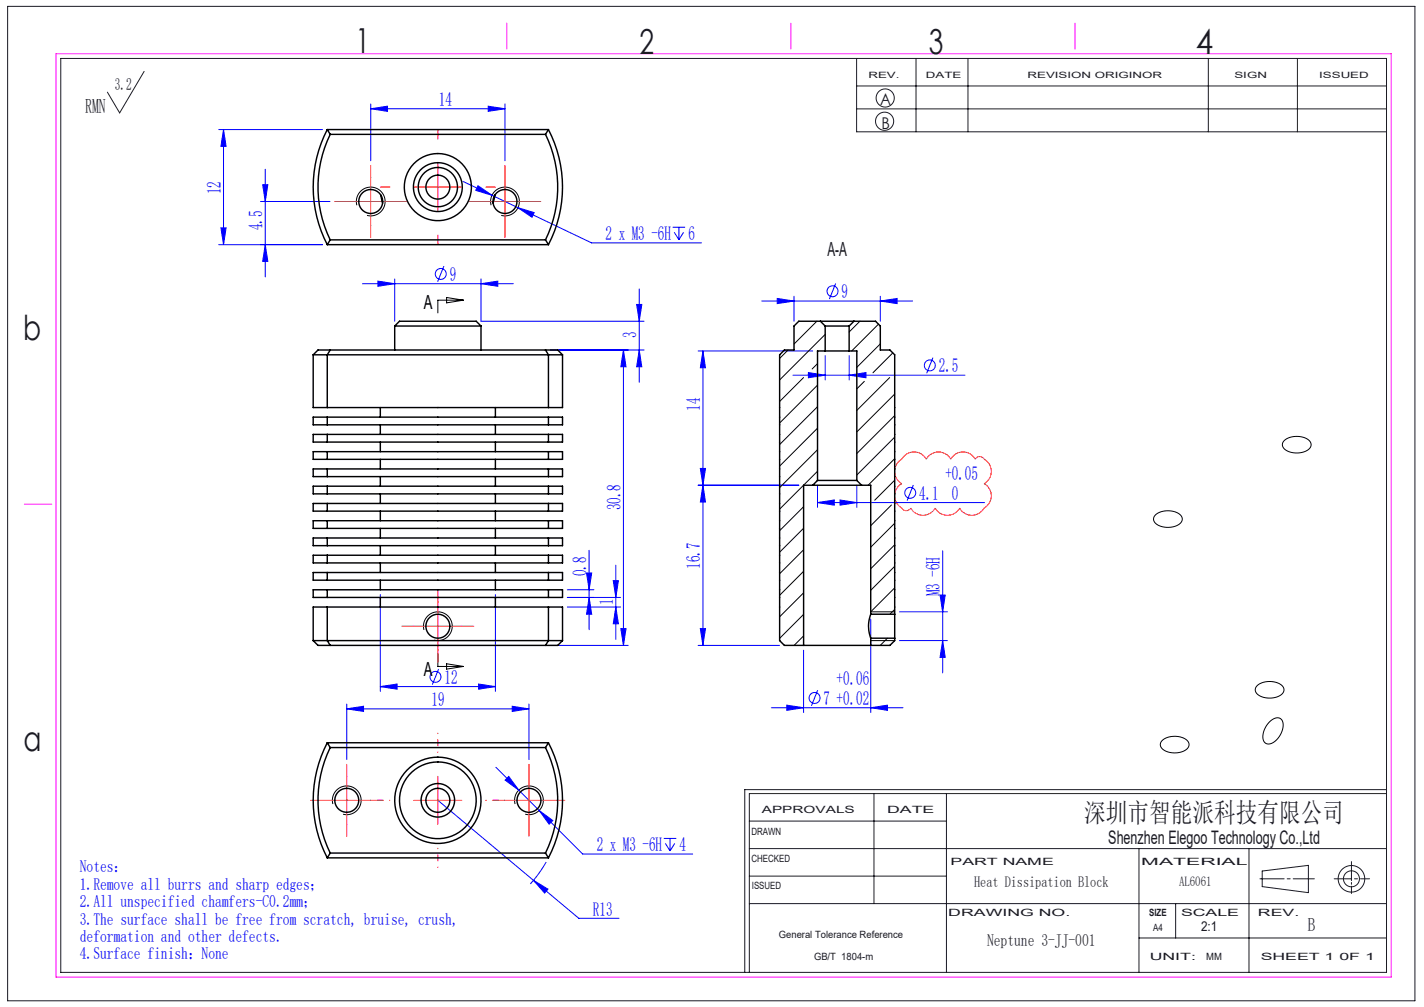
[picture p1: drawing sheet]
<svg xmlns="http://www.w3.org/2000/svg" width="297mm" height="210mm" viewBox="0 0 297 210" stroke-linecap="round" stroke-linejoin="round" font-family="sans-serif">
<g fill="none" stroke="#191924" stroke-width=".21">
<path d="M1.6 1.3h293.5v207.4h-293.5zM12.7 12.2h276.5v190.6h-276.5zM30.1 14.9l-5.1 8.6-2.6-4.3M178.7 12.2v15.3h110.5M178.7 17.9h110.5M191.1 12.2v15.3M201.9 12.2v15.3M252 12.2v15.3M270.6 12.2v15.3M178.7 22.7h110.5M156.3 177h132.9M156.3 171.2h41.1"/>
<path d="M182.3 165.5v22.9M197.4 165.5v37.3M237.6 177v25.8M260.5 177v25.8M281.9 179.7v4M289.2 165.5h-132.9v37.3M289.2 164.7h-133.9v38.1M156.3 188.4h132.9M156.3 182.7h41.1M237.6 195.6h51.6M245.2 188.4v7.2M262.8 183.3h5"/>
<path d="M263.3 181.6l9.6-1.1v5.7l-9.6-1.3zM268.5 183.3h.6M269.7 183.3h4.4M278.3 183.3h3.6M281.9 184v.4M281.9 184.8v1.5M282.5 183.3h.6M283.8 183.3h1.9"/>
<circle cx="184.5" cy="25.3" r="1.89"/>
<circle cx="184.6" cy="20.4" r="1.89"/>
<circle cx="281.9" cy="183.3" r="1.67"/>
<circle cx="281.9" cy="183.3" r="2.77"/>
</g>
<path d="M11.7 11.2h278.5v192.6h-278.5zM105.7 4.8v5.4M165 4.8v5.4M224.2 4.8v5.4M5.1 105.1h5.7" fill="none" stroke="#f0f" stroke-width=".21"/>
<g fill="none" stroke="#00f" stroke-width=".21">
<path d="M45.6 27h21.7M46.6 27l.6 3.5h-1.1zM46.6 27v24M54.8 38.5h1.1l-.6 3.5zM55.3 35.3v22.5M77.3 22.7l3.5-.6v1.1zM77.3 21.7v11.8M77.3 22.7h28M96.5 37.8l26.9 12.8h22.9M99.7 38.7l2.9 2-3.4-1zM101.8 22.1l3.5 .6-3.5 .5zM105.3 21.7v11.8"/>
<path d="M45.6 51h21.7M46.1 47.5h1.1l-.6 3.5zM54.3 42h14.5M55.3 51l.6 3.5h-1.1zM75.6 59.2h31.5M78.8 58.6l3.5 .6-3.5 .5zM82.3 58.2v8.8M92.6 55.5l-1.3 3.3M100.3 59.2l3.5-.6v1.1zM100.3 58.2v8.8h34M108 43.3l3.4 1-.4 1zM140.3 47.4h2.6"/>
<path d="M140.6 48.4l1 1.6M141.6 47.4v2.6M142.6 48.4l-1 1.6M174.3 59.1l-1.3 3.3M114.8 73h19.5M130 73l.6 3.5h-1.1zM130 73v61.6M132.8 63.5h1.1l-.6 3.5zM133.3 73l.6 3.5h-1.1zM133.3 60.3v19.4M145.6 73.2h23.9M146.6 73.2l.5 3.5h-1z"/>
<path d="M146.6 73.2v61.4M158.9 62.8h31.4M162.1 62.2l3.5 .6-3.5 .5zM165.4 78.2h35.9M165.6 61.8v5.2M168.6 77.7l3.5 .5-3.5 .6zM172.1 74.2v5M177.1 78.2l3.5-.5v1.1zM177.1 74.2v5M183.6 62.8l3.5-.6v1.1zM183.6 61.8v5.2M194.6 74.6l-1.3 3.2"/>
<path d="M146.1 97.7h1l-.5 3.5zM122.3 119.5h1.1l-.5 3.5zM122.9 114.8v16.5M128.4 117.9v15.4M145.6 101.2h21M146.6 101.2l.5 3.5h-1zM170.5 104.8l3.5-.5v1zM170.5 101.2v4.6M170.5 104.8h34.8M175.2 104.3l3.5 .5-3.5 .5zM178.7 101.2v4.6M190.5 101.1l-1.3 3.3"/>
<path d="M196.6 114.9v25.4M79.3 124v20.2M91.5 139.5l-1.3 3.3M103.3 124v20.2M114.8 134.6h16.2M118.3 124.6h11.1M118.3 123h5.6M118.3 126.6h11.1M122.9 124.6l.5 3.5h-1.1zM127.9 121.1h1.1l-.6 3.5zM128.4 126.6l.6 3.5h-1.1zM129.5 131.1h1.1l-.6 3.5z"/>
<path d="M145.6 134.6h17M146.1 131.1h1l-.5 3.5zM167.6 135.6v13M181.6 129.1v19.5M187.6 133.6h10M187.6 127.6h10M196.1 124.1h1l-.5 3.5zM196.6 133.6l.5 3.5h-1zM72.3 147.8l3.5-.5v1.1zM72.3 146.8v11.6M72.3 147.8h38M79.3 143.2l3.5-.6v1.1z"/>
<path d="M79.3 143.2h24M99.8 142.6l3.5 .6-3.5 .5zM106.8 147.3l3.5 .5-3.5 .6zM110.3 146.8v11.6M160.9 147.6h27.4M164.1 147.1l3.5 .5-3.5 .5zM170.5 143.9l-1.3 3.3M181.6 147.6l3.5-.5v1zM91.3 166.9l29.4 24.6h8.4M103.4 160l9 9M105.3 162.7l.8-.8 2.1 2.9zM112.4 169l2.9 2.1-.8 .8z"/>
<path d="M112.4 169l9.1 9.1h23M113.9 179.8l-1.5 2.3-1.8 2.2M138.4 174.8h2.7M138.8 175.9l.9 1.5M139.7 174.8v2.6M140.7 175.9l-1 1.5M111.3 183.6l3 1.8-.7 .8z"/>
<circle cx="91.9" cy="57.1" r="1.14"/>
<circle cx="173.6" cy="60.7" r="1.14"/>
<circle cx="193.9" cy="76.2" r="1.14"/>
<circle cx="189.8" cy="102.8" r="1.14"/>
<circle cx="90.8" cy="141.1" r="1.14"/>
<circle cx="169.9" cy="145.6" r="1.14"/>
</g>
<g fill="none" stroke="#000" stroke-width=".21">
<path d="M74.4 42.8a3 3 0 0 1 2.7-3.8 3 3 0 0 1 3.2 3.3 3 3 0 0 1-3.8 2.6M102.4 42.8a3 3 0 0 1 2.7-3.8 3 3 0 0 1 3.2 3.3 3 3 0 0 1-3.8 2.6M93.1 62l3.5 .6-3.5 .6zM96.6 62.6h-5.3v2.7M267.9 91.9a4.1 4.1 0 0 1 5.4 .3 1.53 1.53 0 0 1-1.3 2 4 4 0 0 1-4.4-1 1.12 1.12 0 0 1 .3-1.3zM241 107.4a4.1 4.1 0 0 1 5.5 .4 1.53 1.53 0 0 1-1.4 1.9 4 4 0 0 1-4.4-1 1.12 1.12 0 0 1 .3-1.3zM88.4 131.4a3 3 0 0 1 2.7-3.8 3 3 0 0 1 3.2 3.3 3 3 0 0 1-3.8 2.6M91.3 136.3v2.7h5.3M93.1 138.4l3.5 .6-3.5 .5zM181.6 133.6h5M181.6 127.6h5M242.4 154.4a4.1 4.1 0 0 1 5.5 .4 1.53 1.53 0 0 1-1.4 2 4 4 0 0 1-4.4-1 1.12 1.12 0 0 1 .3-1.4z"/>
<path d="M262.2 143a4.1 4.1 0 0 1 5.5 .4 1.53 1.53 0 0 1-1.4 1.9 4 4 0 0 1-4.4-1 1.12 1.12 0 0 1 .3-1.3zM264.8 150.5a1.64 1.64 0 0 1 2.6-.3 4 4 0 0 1-2.9 5 1.53 1.53 0 0 1-1-2.2l.4-1.3zM69.4 167.7a3 3 0 0 1 2.7-3.8 3 3 0 0 1 3.2 3.3 3 3 0 0 1-3.8 2.6M107.4 167.7a3 3 0 0 1 2.7-3.8 3 3 0 0 1 3.2 3.3 3 3 0 0 1-3.8 2.6"/>
</g>
<g fill="none" stroke="#f00" stroke-width=".21">
<path d="M77.3 37v10M86.3 39h10M91.3 34v10M105.3 37v10M72.3 42h10M100.3 42h10M187.5 96.2l.6-.4a2.91 2.91 0 0 1 5.1 0 2.91 2.91 0 0 1 5.1 0 2.91 2.91 0 0 1 5.1 0 1.06 1.06 0 0 1 1.8 0 2.91 2.91 0 0 1 0 5.1 2.91 2.91 0 0 1 0 5.1 2.91 2.91 0 0 1-5.1 0 2.91 2.91 0 0 1-5.1 0 2.91 2.91 0 0 1-5 0 1.06 1.06 0 0 1-1.9 0 2.91 2.91 0 0 1 0-5.1 2.91 2.91 0 0 1-.6-4.7zM86.3 130.6h10M91.3 125.6v10M67.3 166.9h10M72.3 161.9v10M86.3 166.9h10"/>
<path d="M91.3 161.9v10M105.3 166.9h10M110.3 161.9v10"/>
</g>
<g fill="none" stroke="#f00" stroke-width=".21" stroke-dasharray="30.5 1.3 1.3 1.3">
<path d="M77.3 37v-2.5M81.3 39h-2M91.3 29v-2M101.3 39h2M105.3 37v-2.5M72.3 42h-2.5M77.3 47v2.5M82.3 42h2.5M91.3 49v2M100.3 42h-2.5M105.3 47v2.5M110.3 42h2.5"/>
<path d="M86.3 130.6h-2.5M91.3 125.6v-2.5M91.3 135.6v2.5M96.3 130.6h2.5M67.3 166.9h-2.5M72.3 161.9v-2.5M72.3 171.9v2.5M77.3 166.9h2.5M105.3 166.9h-2.5M110.3 161.9v-2.5M110.3 171.9v2.5M115.3 166.9h2.5"/>
</g>
<path d="M91.3 156.9v-4M81.3 166.9h-4M91.3 176.9v4M101.3 166.9h4" fill="none" stroke="#f00" stroke-width=".21" stroke-dasharray="30.5 1.3 1.3 1.3" stroke-dashoffset="30.4"/>
<g fill="#00f">
<path d="M99.8 142.6l3.5 .6-3.5 .5zM79.3 143.2l3.5-.6v1.1z"/>
<path d="M78.8 58.6l3.5 .6-3.5 .5zM100.3 59.2l3.5-.6v1.1zM111.3 183.6l2.3 2.6 .7-.8zM72.3 147.8l3.5-.5v1.1zM106.8 147.3l3.5 .5-3.5 .6zM106.1 161.9l-.8 .8 2.9 2.1zM112.4 169l2.1 2.9 .8-.8zM164.1 147.1l3.5 .5-3.5 .5zM181.6 147.6l3.5-.5v1zM170.5 104.8l3.5-.5v1zM175.2 104.3l3.5 .5-3.5 .5zM168.6 77.7l3.5 .5-3.5 .6zM177.1 78.2l3.5-.5v1.1zM162.1 62.2l3.5 .6-3.5 .5zM183.6 62.8l3.5-.6v1.1zM77.3 22.7l3.5-.6v1.1zM101.8 22.1l3.5 .6-3.5 .5zM99.7 38.7l-.5 1 3.4 1zM108 43.3l3 2 .4-1z"/>
<path d="M122.9 124.6l.5 3.5h-1.1zM122.3 119.5h1.1l-.5 3.5zM196.6 133.6l.5 3.5h-1zM196.1 124.1h1l-.5 3.5z"/>
<path d="M127.9 121.1h1.1l-.6 3.5zM128.4 126.6l.6 3.5h-1.1z"/>
<path d="M130 73l.6 3.5h-1.1zM129.5 131.1h1.1l-.6 3.5zM132.8 63.5h1.1l-.6 3.5zM133.3 73l.6 3.5h-1.1zM146.6 101.2l.5 3.5h-1zM146.1 131.1h1l-.5 3.5zM146.6 73.2l.5 3.5h-1zM146.1 97.7h1l-.5 3.5zM54.8 38.5h1.1l-.6 3.5zM55.3 51l.6 3.5h-1.1zM46.6 27l.6 3.5h-1.1zM46.1 47.5h1.1l-.6 3.5z"/>
</g>
<g fill="none" stroke="#000" stroke-width=".3">
<path d="M68.3 27a26 26 0 0 0 0 24M68.3 27l.6 1M68.3 27h46.1M68.9 28a25 25 0 0 0 0 22M68.9 28h44.9M113.8 28a25 25 0 0 1 0 22M114.4 27a26 26 0 0 1 0 24M114.4 27l-.6 1M68.3 51h46.1M68.9 50l-.6 1M68.9 50h44.9M79.4 40.7l.4 1.7"/>
<path d="M103.2 40.7l-.4 1.7M113.8 50l.6 1M65.3 74h3M65.3 74v11h3M68.3 74v11M68.3 74h46.1M68.9 73h-2.6l-1 1M68.9 73l-.6 1M68.9 73h44.9M82.3 68l1-1h16l1 1M82.3 68h18M82.3 68v5"/>
<path d="M100.3 68v5M113.8 73h2.5l1 1M113.8 73l.6 1M114.4 74h2.9M114.4 74v11M117.3 74v11h-2.9M171.1 67h7M171.1 67h-4.5l-1 1v5h-2l-1 1v59.6l1 1h4M171.1 67l1 1M172.1 68h5M172.1 73.2h5M172.1 73.2h-1.6v27"/>
<path d="M172.1 68v5.2M177.1 73.2h1.6v27M177.1 68v5.2M178.1 67h4.5l1 1v5h2l1 1v54.1M178.1 67l-1 1M68.3 97.8h-3v1.6h3M68.3 87h-3v1.6h3M68.3 90.6h-3v1.6h3M68.3 94.2h-3v1.6h3M68.3 87v1.6M68.3 90.6v1.6M68.3 94.2v1.6"/>
<path d="M68.3 97.8v1.6M68.3 94.2h46.1M68.3 95.8h46.1M68.3 85h46.1M68.3 97.8h46.1M68.3 99.4h46.1M68.3 87h46.1M68.3 88.6h46.1M68.3 90.6h46.1M68.3 92.2h46.1M79.3 85v2M79.3 88.6v2"/>
<path d="M79.3 92.2v2M79.3 95.8v2M79.3 99.4v2M103.3 85v2M103.3 88.6v2M103.3 92.2v2M103.3 95.8v2M103.3 99.4v2M114.4 90.6h2.9v1.6h-2.9M114.4 87h2.9v1.6h-2.9M114.4 94.2h2.9v1.6h-2.9M114.4 97.8h2.9v1.6h-2.9"/>
<path d="M114.4 87v1.6M114.4 90.6v1.6M114.4 94.2v1.6M114.4 97.8v1.6M68.3 101.4h-3v1.6h3M68.3 105h-3v1.6h3M68.3 119.4h-3v1.6h3M68.3 108.6h-3v1.6h3M68.3 112.2h-3v1.6h3M68.3 115.8h-3v1.6h3M68.3 101.4v1.6M68.3 105v1.6"/>
<path d="M68.3 108.6v1.6M68.3 112.2v1.6M68.3 115.8v1.6M68.3 119.4v1.6M68.3 101.4h46.1M68.3 103h46.1M68.3 105h46.1M68.3 106.6h46.1M68.3 108.6h46.1M68.3 110.2h46.1M68.3 117.4h46.1M68.3 115.8h46.1"/>
<path d="M68.3 119.4h46.1M68.3 113.8h46.1M68.3 112.2h46.1M79.3 103v2M79.3 106.6v2M79.3 110.2v2M79.3 113.8v2M79.3 117.4v2M103.3 103v2M103.3 106.6v2M103.3 110.2v2M103.3 113.8v2"/>
<path d="M103.3 117.4v2M114.4 101.4h2.9v1.6h-2.9M114.4 115.8h2.9v1.6h-2.9M114.4 112.2h2.9v1.6h-2.9M114.4 108.6h2.9v1.6h-2.9M114.4 105h2.9v1.6h-2.9M114.4 119.4h2.9v1.6h-2.9M114.4 101.4v1.6M114.4 105v1.6M114.4 108.6v1.6M114.4 112.2v1.6M114.4 115.8v1.6"/>
<path d="M114.4 119.4v1.6M169.5 101.2h10.2M169.5 101.2h-1.9v33.4M170.5 100.2h8.2M170.5 100.2l-1 1M178.7 100.2l1 1M179.7 101.2h1.9v26.9M65.3 133.6h3M65.3 133.6l1 1h2.6M68.3 123h-3v1.6h3M68.3 126.6h-3v7M68.3 123v1.6"/>
<path d="M68.3 126.6v7M68.3 133.6h46.1M68.3 126.6h46.1M68.3 123h46.1M68.3 124.6h46.1M68.3 121h46.1M68.3 133.6l.6 1M68.9 134.6h44.9M79.3 121v2M79.3 124.6v2M103.3 121v2M103.3 124.6v2"/>
<path d="M114.4 123h2.9v1.6h-2.9M114.4 133.6h2.9M114.4 126.6h2.9v7M114.4 123v1.6M114.4 126.6v7M114.4 133.6l-.6 1M117.3 133.6l-1 1h-2.5M167.6 134.6h14M181.6 128.1a7 7 0 0 0 0 5M181.6 133.1v1.5M181.6 133.1h5M181.6 128.1h5"/>
<path d="M186.6 128.1v5M186.6 133.1v.5l-1 1h-4M68.3 154.9a26 26 0 0 0 0 24M68.3 154.9l.6 1M68.3 154.9h46.1M68.9 155.9a25 25 0 0 0 0 22M68.9 155.9h44.9M113.8 155.9a25 25 0 0 1 0 22M114.4 154.9a26 26 0 0 1 0 24M114.4 154.9l-.6 1M68.3 178.9h46.1M68.9 177.9h44.9"/>
<path d="M68.9 177.9l-.6 1M113.8 177.9l.6 1"/>
<circle cx="91.3" cy="39" r="4.1"/>
<circle cx="91.3" cy="39" r="7"/>
<circle cx="91.3" cy="39" r="2.5"/>
<circle cx="91.3" cy="39" r="5.1"/>
<circle cx="77.3" cy="42" r="2.5"/>
<circle cx="105.3" cy="42" r="2.5"/>
<circle cx="91.3" cy="130.6" r="2.5"/>
<circle cx="72.3" cy="166.9" r="2.5"/>
<circle cx="91.3" cy="166.9" r="8"/>
<circle cx="91.3" cy="166.9" r="2.5"/>
<circle cx="91.3" cy="166.9" r="3.5"/>
<circle cx="91.3" cy="166.9" r="9"/>
<circle cx="110.3" cy="166.9" r="2.5"/>
</g>
<g fill="none" stroke="#000" stroke-width=".21">
<path d="M164.4 73l-1.8 1.7M167.6 78.7l-5 5M170.4 67l-4.8 4.7M170.5 75.8l-1.1 1.2M172.1 69.7l-9.5 9.5M179.3 67l-2.2 2.2M180.3 79.5l-1.6 1.6M183.2 67.6l-5.6 5.6M183.6 71.7l-4.9 4.9M185.6 78.7l-6.9 6.9M186.2 73.6l-4.1 4.1M186.6 77.7h.1"/>
<path d="M170.5 80.3l-7.9 7.9M170.5 84.8l-7.9 7.9M170.5 93.8l-7.9 7.9M170.5 98.3l-7.9 7.9M170.5 89.3l-7.9 7.9M186.6 82.2l-7.9 7.9M186.6 86.7l-7.9 7.9M186.6 91.2l-7.9 7.9M186.6 95.7l-5.5 5.5M167.6 105.7l-5 5M167.6 110.2l-5 5M167.6 114.7l-5 5"/>
<path d="M167.6 119.1l-5 5M185.9 105.3l-4.3 4.3M186.6 100.1l-4.2 4.2M186.6 109.1l-5 5M186.6 113.6l-5 5M186.6 118.1l-5 5M167.6 123.6l-5 5M167.6 132.6l-2 2M167.6 128.1l-5 5M185.1 133.1l-1.5 1.5M186.6 122.6l-5 5M186.6 127.1l-1 1"/>
</g>
<g font-size="7.2" fill="#191924">
<text x="74.1" y="11">1</text>
<text x="133.4" y="11.2">2</text>
<text x="193.7" y="11.3">3</text>
<text x="249.4" y="11.3">4</text>
<text x="4.8" y="70.9">b</text>
<text x="4.9" y="156.5">a</text>
</g>
<text font-size="5.6" fill="#191924" x="226.2" y="171.5">深圳市智能派科技有限公司</text>
<text font-size="4.2" fill="#191924" x="17.8" y="23.5">RMN</text>
<g font-size="4.1" fill="#00f">
<text x="91.5" y="22.1">14</text>
<text x="46" y="40.5" transform="rotate(-90 46 40.5)">12</text>
<text x="54.7" y="48" transform="rotate(-90 54.7 48)">4.5</text>
<text x="126.3" y="50.1">2 x M3 -6H</text>
<text x="143.6" y="50.1">6</text>
<text x="93.8" y="58.6">9</text>
<text x="175.5" y="62.2">9</text>
<text x="132.8" y="70.4" transform="rotate(-90 132.8 70.4)">3</text>
<text x="195.8" y="77.7">2.5</text>
<text x="146" y="85.7" transform="rotate(-90 146 85.7)">14</text>
<text x="197.2" y="100.2">+0.05</text>
<text x="129.5" y="106.4" transform="rotate(-90 129.5 106.4)">30.8</text>
<text x="191.7" y="104.2">4.1 0</text>
<text x="146" y="118.6" transform="rotate(-90 146 118.6)">16.7</text>
<text x="122.3" y="120.2" transform="rotate(-90 122.3 120.2)">0.8</text>
<text x="196" y="124.4" transform="rotate(-90 196 124.4)">M3 -6H</text>
<text x="127.9" y="126.2" transform="rotate(-90 127.9 126.2)">1</text>
<text x="92.7" y="142.6">12</text>
<text x="174.5" y="142.9">+0.06</text>
<text x="90" y="147.3">19</text>
<text x="171.8" y="147">7 +0.02</text>
<text x="124.5" y="177.5">2 x M3 -6H</text>
<text x="141.8" y="177.5">4</text>
<text x="123.7" y="190.9">R13</text>
</g>
<text font-size="4.1" fill="#191924" x="172.6" y="53.4">A-A</text>
<g font-size="4.1">
<text x="88.4" y="64.5">A</text>
<text x="88.4" y="140.9">A</text>
</g>
<g font-size="3.9" fill="#191924">
<text x="231.2" y="176">Shenzhen Elegoo Technology Co.,Ltd</text>
<text x="272.8" y="194.2">B</text>
</g>
<g font-size="3.5" fill="#191924">
<text x="24" y="18.7">3.2</text>
<text x="205.9" y="197.3">Neptune 3-JJ-001</text>
</g>
<g font-size="3.5" fill="#00f">
<text x="16.6" y="181.9">Notes：</text>
<text x="16.6" y="185.5">1.Remove all burrs and sharp edges；</text>
<text x="16.6" y="189.2">2.All unspecified chamfers-C0.2mm；</text>
<text x="16.6" y="192.8">3.The surface shall be free from scratch, bruise, crush,</text>
<text x="16.6" y="196.4">deformation and other defects.</text>
<text x="16.6" y="200.1">4.Surface finish：None</text>
</g>
<g font-size="3.4" fill="#191924">
<text x="183.6" y="22">A</text>
<text x="183.8" y="27">B</text>
</g>
<text font-size="3.2" fill="#191924" x="203.2" y="185.1">Heat Dissipation Block</text>
<g font-size="2.8" fill="#191924">
<text x="245.9" y="184.8">AL6061</text>
<text x="250.5" y="194.2">2:1</text>
</g>
<g font-size="2.1" fill="#191924">
<text x="158.9" y="169.5">APPROVALS</text>
<text x="185" y="169.5">DATE</text>
<text x="156.7" y="174.2">DRAWN</text>
<text x="156.7" y="179.7">CHECKED</text>
<text x="156.8" y="185.4">ISSUED</text>
<text x="198.2" y="180.4">PART NAME</text>
<text x="238" y="180.4">MATERIAL</text>
<text x="197.8" y="191">DRAWING NO.</text>
<text x="239.7" y="191">SIZE</text>
<text x="246.3" y="191">SCALE</text>
<text x="262.4" y="191">REV.</text>
<text x="162.4" y="195.6">General Tolerance Reference</text>
<text x="240.5" y="194.1">A4</text>
<text x="169.8" y="200.2">GB/T 1804-m</text>
<text x="239.8" y="200.2">UNIT:</text>
<text x="251.6" y="200.2">MM</text>
<text x="262.9" y="200.2">SHEET 1 0F 1</text>
</g>
<g font-size="1.8" fill="#191924">
<text x="181.1" y="16.3">REV.</text>
<text x="193.1" y="16.3">DATE</text>
<text x="214.3" y="16.3">REVISION ORIGINOR</text>
<text x="257.5" y="16.3">SIGN</text>
<text x="275.1" y="16.3">ISSUED</text>
</g>
</svg>
